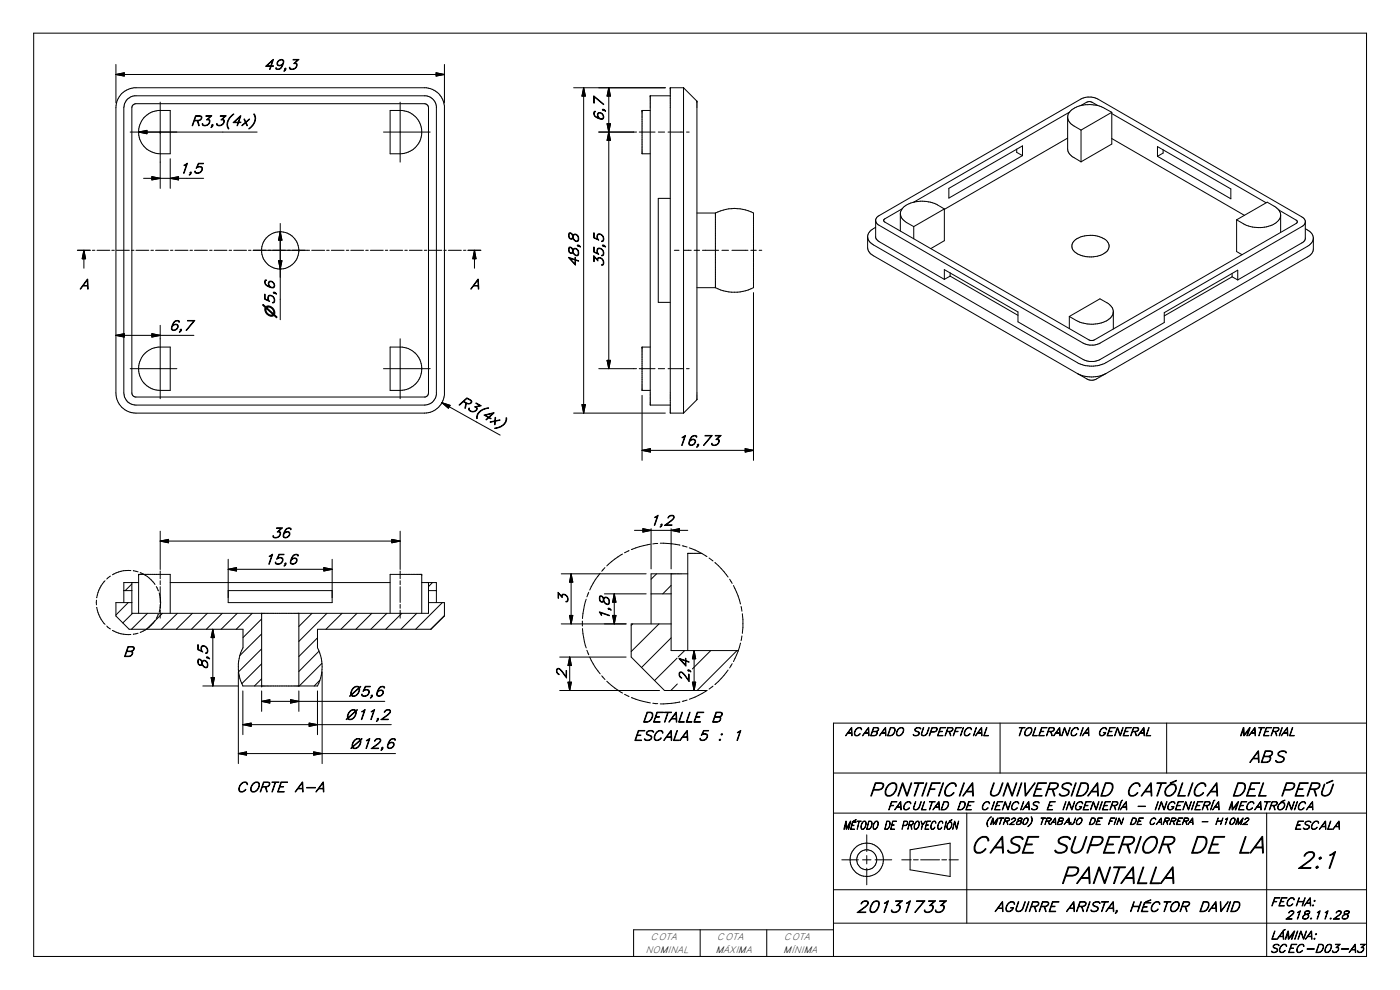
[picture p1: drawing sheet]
<svg xmlns="http://www.w3.org/2000/svg" width="420mm" height="297mm" viewBox="0 0 420 297" stroke-linecap="round" stroke-linejoin="round" font-family="sans-serif">
<g fill="none" stroke="#000" stroke-width=".3">
<path d="M10.1 9.9h400v277.1h-400zM34.8 19.3v11.5M133.4 19.3v11.5M34.8 22.4l2.5-.6v1zM34.8 22.4h98.6M36.5 28.1l1.5-1 2.2-.8h87.8a6 6 0 0 1 5.4 5.4v86.8a6.1 6.1 0 0 1-6 5.5h-86.6a6 6 0 0 1-6-6.1v-85.6a6.2 6.2 0 0 1 1.7-4.2zM38.1 29.9l1-.8 1.2-.4h87.5a3.6 3.6 0 0 1 3.2 3.2v86.5a3.6 3.6 0 0 1-3.6 3.1h-86.6a3.6 3.6 0 0 1-3.6-3.6v-85.6l.2-1.3zM39.1 39.6h38.1M39.8 31.6l1-.5h86.6l.9 .5 .3 .7v85.6l-.3 .8-.6 .4h-87.2l-.5-.2-.4-1v-85.6zM41.6 39.6l2.5-.5v1zM43.2 35.3l1.9-1.5a10.1 10.1 0 0 1 6-.7v13a12.2 12.2 0 0 1-4.8-.3 6.5 6.5 0 0 1-3.1-10.5zM48.1 30.6v25.9"/>
<path d="M115.1 39.6h14M117.1 33.1a10.1 10.1 0 0 1 6 .7 6.5 6.5 0 0 1 3.3 7.3 6.5 6.5 0 0 1-6.3 5h-3zM120.1 30.6v18M130.9 21.8l2.5 .6-2.5 .4zM172.2 26.3h27.5M175.2 26.3l.5 2.5h-1zM175.2 26.3v97.7M179.7 39.6h11.3M182.2 37.1h1l-.5 2.5zM182.2 37.1h1l-1 5h1zM182.7 39.6l.5 2.5h-1zM182.7 26.3l.5 2.5h-1z"/>
<path d="M182.7 26.3v84.3M191.8 39.6h4.8M195.1 33.1h-2.4v13h2.4M197.6 39.6h1.9M200.5 39.6h4.7M201.2 28.7h-6.1v92.8h6.1M205.1 26.3h-3.9v97.7h3.9M205.1 26.3l4.1 4.1v89.5l-4.1 4.1M205.1 26.3v97.7M206 39.6h.8M320.4 35.1l.1 10.2 1.1 1.5 2.8 1.8M321 33.7l-46.9 27"/>
<path d="M324.3 31.7l2.5-1.2 1 .2 1.7 1M324.4 39v9.6M329.5 31.7l1.5 .6 2.7 1.4M329.5 31.7a8.4 8.4 0 0 0-8.7 2.1 2.68 2.68 0 0 0 1.5 4l2.1 1.2M333.7 33.7v9.5l-9.3 5.4M333.7 33.7l-9.3 5.3M333.7 34.1l46.3 26.7M43.1 53.5h18M45.6 53l2.5 .5-2.5 .5zM51.1 53.5l2.5-.5v1zM51.1 47.6v8.9M201.2 59.5h-3.6v31.2h3.6"/>
<path d="M284.8 56.5l22.1-12.7v2.9l-22.1 12.7zM305.1 44.7v1l1.8 1M320.4 41.4l-37 21.4M333.7 41.6l39.8 23M347.4 44l22 12.7v2.9l-22-12.7zM349.1 45v.9l-1.7 1M23.2 75.1h3.9M25.2 75.1l.5 2.5h-1zM25.2 75.1v5.4M27.7 75.1h.8M29.1 75.1h3.9M33.6 75.1h.7"/>
<path d="M35 75.1h3.8M39.4 75.1h.8M40.8 75.1h3.9M45.3 75.1h.7M46.7 75.1h3.8M51.2 75.1h.7M52.5 75.1h3.9M57 75.1h.8M58.4 75.1h3.9M62.9 75.1h.8M64.3 75.1h3.8M68.7 75.1h.8"/>
<path d="M70.1 75.1h3.9M74.6 75.1h.7M76 75.1h16.9M83.6 78.2h1l-.5 2.5zM84.1 69.5l.5 2.6h-1zM84.1 67.1v28.8M93.5 75.1h3.9M98 75.1h.8M99.4 75.1h3.9M103.9 75.1h.8M105.3 75.1h3.8M109.8 75.1h.7"/>
<path d="M111.2 75.1h3.8M115.6 75.1h.8M117 75.1h3.9M121.5 75.1h.7M122.8 75.1h3.9M127.3 75.1h.8M128.7 75.1h3.9M133.2 75.1h.7M134.6 75.1h3.9M139.1 75.1h.7M140.5 75.1h3.8M142.4 75.1l.5 2.5h-1z"/>
<path d="M142.4 75.1v5.4M202.4 75.1h1.4M205.2 75.1h2.3M208.3 75.1h1.7M209.2 63.9h5.5M210.8 75.1h4.9M214.7 63.9v22.4M214.7 63.9a12.4 12.4 0 0 1 11.4 0v22.4a12.5 12.5 0 0 1-11.4 0M216.7 75.1h1.9M219.7 75.1h4.8M225.3 75.1h1.7M227.8 75.1h.8"/>
<path d="M260.4 71l.1 4 .6 .9 1.1 .9 61.2 35.3M260.4 71a3.1 3.1 0 0 0 1.8 2.5l61.2 35.3a9.3 9.3 0 0 0 8.5 0l60.5-34.9a3.1 3.1 0 0 0 1.8-2.5M262.8 68.2a3.5 3.5 0 0 0-2.4 2.8M262.8 66.3l.8 1.1 61.5 35.6a5.4 5.4 0 0 0 5 0l60.9-35.2 .4-.4 .3-.7M270.2 64.2l.5 1.4a9.1 9.1 0 0 0 3.5 2.4M270.8 62.7l-5.3 3-.3 .2v.4l62 35.9 1.3-.2 60.8-35.2v-.5l-.3-.3-5.2-3M274.2 68v3.6M283.4 62.7v9.5l-4.1 2.4M283.4 62.7l-9.2 5.3M283.4 62.7a10.8 10.8 0 0 0-6.5-2.3 7.6 7.6 0 0 0-6.3 2.4l-.4 1.1v5.4M322.1 72.5a7.8 7.8 0 0 1 10.2-.1 2.35 2.35 0 0 1-1.1 3.7 8 8 0 0 1-9.1-1 2.1 2.1 0 0 1 0-2.6zM371.1 66v9.5l1.6 .9"/>
<path d="M383.8 63a10.1 10.1 0 0 0-3.5-2.3l-9.2 5.3M383.8 63l.5 1.4v5.3M384.3 64.8a4.9 4.9 0 0 1-4.2 3.3 10.3 10.3 0 0 1-6.9-.9l-2.1-1.2M391.7 68.6l1.7 1.2 .5 .6 .3 1M394.2 71.4v3.3a2.95 2.95 0 0 1-1.8 2.4l-60.5 35M48.1 97.6v22M209.2 86.3h5.5M226.1 87.8v50.3M283.4 83.8v-2.9l22.1 12.7v3l19.6 11.3a5.4 5.4 0 0 0 5 0l19.3-11.1v-3l22.1-12.7v2.9M283.4 83.8l-20.1-11.7-.5-.9v-5.2l.3-.7 61.3-35.6a5.4 5.4 0 0 1 5.1 0l61.2 35.4 .7 .6 .3 .7v5.3l-.5 .9-19.7 11.4M285.1 82.8l-1.7 1M285.1 81.8v1"/>
<path d="M285.1 82.8l20.4 11.8M320.9 95l9.2-5.3 2.1 1.1a2.86 2.86 0 0 1 1.9 2.9 2.86 2.86 0 0 1-2.1 2.6 10.2 10.2 0 0 1-9-.1zM320.9 95v3.6M334.1 93.5v5.2M369.8 82v1.1M369.8 83.1l1.7 .9M369.8 83.1l-20.4 11.7M34.8 100.6l2.5-.5v1zM34.8 100.6h23.4M39.1 110.6h14M43.2 106.3l.9-.8a8 8 0 0 1 7-1.4v13h-3a6.5 6.5 0 0 1-5.9-3.8 6.5 6.5 0 0 1 1-7zM45.6 100.1l2.5 .5-2.5 .5z"/>
<path d="M115.1 110.6h14M117.1 104.1a8.7 8.7 0 0 1 7 1.4 6.5 6.5 0 0 1 2.1 7.3 6.5 6.5 0 0 1-6.1 4.3h-3zM120.1 101.6v18M179.7 110.6h11.3M182.2 108.1h1l-.5 2.5zM191.8 110.6h4.8M192.7 118.6v19.5M195.1 104.1h-2.4v13h2.4M197.6 110.6h1.9M200.5 110.6h4.7M206 110.6h.8M323.4 112.1l2.8 1.6a2.86 2.86 0 0 0 2.5 .2l3.2-1.8"/>
<path d="M323.4 112.1a9.6 9.6 0 0 0 8.5 0M132.6 120.8l2.5 .8-.5 .9zM132.6 120.8l17.5 9.8M172.2 124h27.5M174.7 121.4h1l-.5 2.6zM192.7 135.1l2.5-.5v1zM192.7 135.1h33.4M223.6 134.6l2.5 .5-2.5 .5zM48.1 159.4v11.5M120.1 159.4v11.5M190.4 159.1h16M192.9 158.6l2.5 .5-2.5 .5z"/>
<path d="M195.4 158.6v12.1M201.4 159.1l2.5-.5v1zM201.4 158.6v12.1M31.5 174.2a9.7 9.7 0 0 0-2.5 5.2M33.1 172.8l-1.1 .9M37.2 177.2h2.4M39.3 171.2h-2.3l-2.1 .7-1.2 .6M39.6 175.2l-2 2M39.6 174.8v9.2h89v-9.2M40 171.2l1.4 .4M41.6 174.8h-4.4v6M42.1 171.8a9.5 9.5 0 0 1 4.4 3.6"/>
<path d="M46.9 176l.6 1.3M47.8 177.9a9.9 9.9 0 0 1 0 5.7M48.1 162.3l2.5-.5v1.1zM48.1 171.3v2.4M48.1 174.2v1.2M48.1 176v4.8M48.1 162.3h72M51.1 174.8h66M68.5 170.8l2.5-.5v1zM68.5 167.8v13h31.2v-13M68.5 177.2h31.2M68.5 170.8h31.2"/>
<path d="M97.2 170.3l2.5 .5-2.5 .5zM117.6 161.8l2.5 .5-2.5 .6zM120.1 171.3v2.4M120.1 174.2v1.2M120.1 176v4.8M126.6 174.8h4.4v6M128.6 177.2h2.4M129.8 174.8l-1.2 1.2M168.4 172.2h25.5M171.4 172.2l.5 2.5h-1zM171.4 172.2v15M175.9 179.8l-.5 1.9-.6 3.9"/>
<path d="M176.7 177.7l-.6 1.4M180.1 172l-1.4 1.9-1.7 3.1M181.4 178.2h12.5M181.6 170.3l-1 1.1M184.4 178.2l.5 2.5h-1.1zM184.4 178.2v9M186.8 166.2l-2.3 1.6-2.4 2M188.8 165.2l-1.3 .7M195.2 163.3l-3.2 .7-2.5 .9M195.4 178.2h6M197.1 172.2l-1.7 1.6M197.4 163.1l-1.5 .1"/>
<path d="M198.2 163l3.4 .2 2.4 .3M201.4 175.6l-2.5 2.6M201.4 172.2v23h20.2M204 163.5v.1M204.8 163.7l1.4 .4M206.4 172.2h-11v15M206.9 164.4l1.7 .6 3.6 2M210.6 166h-4.2v29.2M212.8 167.4l1.2 .9M214.5 168.8l1.9 1.8 2.1 2.5M219 173.8l.7 1.2M220.1 175.7l1.4 3.1 .7 2.4"/>
<path d="M28.9 180.1v1.4M29 182.2a9.8 9.8 0 0 0 2.5 5.1M32 187.8l1.1 .9M33.7 189.1a9.5 9.5 0 0 0 5.6 1.3M38.5 180.8l-3.7 3.7M39.6 180.8h-4.8v4l4 4h34.1v5.6a12.4 12.4 0 0 0 0 11.4h22.4a12.5 12.5 0 0 0 0-11.4v-5.6h34.1l4-4v-4h-4.8M39.8 184l-2.9 2.9M41.4 190l-1.4 .3M41.6 184v-11.7h9.5v11.7M44.3 184l-4.9 4.8M46.5 186.2a9.1 9.1 0 0 1-4.4 3.5M47.5 184.3l-.6 1.3"/>
<path d="M48.1 181.4v1.1M48.1 183.1v2.4M48.8 184l-4.8 4.8M53.2 184l-4.8 4.8M57.7 184l-4.8 4.8M62.2 184l-4.8 4.8M63.9 188.8l.4 2.5h-.9zM63.9 188.8v17M66.7 184l-4.8 4.8M71.2 184l-4.8 4.8M75.7 184l-4.8 4.8M78.5 199.2l-5.9 5.9"/>
<path d="M78.5 194.7l-6.9 6.8M78.5 190.2l-6.5 6.4M78.5 185.7l-5.6 5.6M78.5 184v21.8M89.7 184v21.8M93.6 184l-3.9 4M95.3 191.4l-5.6 5.6M95.7 195.4l-6 6.1M96.6 199.1l-6.8 6.7M98.1 184l-8.4 8.4M102.6 184l-4.8 4.8M107.1 184l-4.8 4.8"/>
<path d="M111.6 184l-4.8 4.8M116.1 184l-4.8 4.8M117.1 184v-11.7h9.5v11.7M120.1 181.4v1.1M120.1 183.1v2.4M120.6 184l-4.8 4.8M125.1 184l-4.8 4.8M132.7 180.8l-8 8M133.4 184.7l-4.2 4.1M168 197.1h19.9M168.4 187.2h19.5M170.9 184.7h1l-.5 2.5z"/>
<path d="M171 197.1l.5 2.6h-1zM171 197.1v10.1M174.8 186.4v1.4M174.8 188.6l.6 3.9 .5 1.9M176.1 195.1l.6 1.4M177 197.1l1.7 3.2 1.4 1.9M183.8 184.7h1.1l-.5 2.5zM189.9 187.2l-.5 .4M197.8 187.2l-8.4 8.3M201.4 191.4l-8.9 8.9M201.4 187.2h-12v9.9l10 10.1h12.8l-3.6 2-1.7 .6M203.2 197.5l-6.8 6.7"/>
<path d="M205.5 195.2l-2 1.9M208.3 195.2l.5 2.5h-1zM208.3 195.2v12M213.3 195.2l-5.5 5.5M219.7 199.1l-.7 1.3M221.2 195.2l-12 12M222.2 193l-.7 2.4-1.4 3.1M222.4 181.9l.3 1.5M222.7 190.8l-.3 1.4M222.8 184.1l.2 1.8-.2 4.1M60.9 205.8h10.5M63.4 203.3h.9l-.4 2.5z"/>
<path d="M71.5 201.6v27.5M72.9 217.4l2.5-.4v.9zM72.9 217.4h44.5M72.9 207.3v13.1M78.5 210.4l2.5-.5v1zM78.5 203.7l-2.1 2.1M78.5 207.3v6.1M78.5 210.4h37M87.2 209.9l2.5 .5-2.5 .5zM89.7 207.3v6.1M92.8 217l2.5 .4-2.5 .5zM95.3 207.3v13.1"/>
<path d="M96 204.1l-1.7 1.7M96.7 201.6v27.5M168 207.2h29.9M170.5 204.7h1l-.5 2.5zM180.6 202.8l1 1.1M182.1 204.4l2.4 2 2.3 1.5M187.5 208.3v.1M187.5 208.4l1.3 .6M189.5 209.3l2.5 .9 3.2 .7M195.9 211l1.5 .1M203.3 205.2l-2 2M204 210.6l-2.4 .4-3.4 .2"/>
<path d="M206.2 210.1l-1.4 .3M207.8 204.7h1l-.5 2.5zM214 205.9l-1.2 .9M218.5 201l-2.1 2.6-1.9 1.8M300.1 217v14.9M350.1 217v14.9M410.1 217h-160v70M71.5 226.1l2.5-.5v1zM71.5 226.1h47.2M94.1 225.6l2.6 .5-2.6 .5zM250.1 231.9h160M250.1 244h160"/>
<path d="M252.6 258h5M258.9 258h2.5M260.1 250.5v5M260.1 256.7v2.5M262.6 258h5M270.6 258h2.9M273.1 255l12-2v10l-12-2zM274.1 258h1.5M276.3 258h5.7M282.6 258h1.5M284.8 258h2.8M290.1 244v33"/>
<path d="M380.1 244v43M210.1 279v8M230.1 279v8M250.1 279h-60v8M250.1 277h160M250.1 267h160M260.1 260.5v5"/>
<circle cx="84.1" cy="75.1" r="5.6"/>
<circle cx="260.1" cy="258" r="5"/>
<circle cx="260.1" cy="258" r="3"/>
</g>
<g fill="#000">
<circle cx="48.1" cy="39.6" r=".15"/>
<circle cx="192.7" cy="33.1" r=".15"/>
<circle cx="195.1" cy="28.7" r=".15"/>
<circle cx="201.2" cy="26.3" r=".15"/>
<circle cx="205.1" cy="26.3" r=".15"/>
<circle cx="209.2" cy="30.4" r=".15"/>
<circle cx="192.7" cy="104.1" r=".15"/>
<circle cx="41.6" cy="172.3" r=".15"/>
<circle cx="126.6" cy="172.3" r=".15"/>
<circle cx="78.5" cy="184" r=".15"/>
<circle cx="78.5" cy="205.8" r=".15"/>
</g>
<g fill="#000">
<path d="M34.8 22.4l2.5-.6v1zM41.6 39.6l2.5-.5v1zM130.9 21.8l2.5 .6-2.5 .4zM175.2 26.3l.5 2.5h-1zM182.2 37.1h1l-.5 2.5zM182.7 26.3l.5 2.5h-1zM45.6 53l2.5 .5-2.5 .5zM51.1 53.5l2.5-.5v1zM182.7 39.6l.5 2.5h-1zM25.2 75.1l.5 2.5h-1zM83.6 78.2h1l-.5 2.5zM84.1 69.5l.5 2.6h-1z"/>
<path d="M142.4 75.1l.5 2.5h-1zM34.8 100.6l2.5-.5v1zM45.6 100.1l2.5 .5-2.5 .5zM182.2 108.1h1l-.5 2.5zM132.6 120.8l2.5 .8-.5 .9zM174.7 121.4h1l-.5 2.6zM192.7 135.1l2.5-.5v1zM223.6 134.6l2.5 .5-2.5 .5zM192.9 158.6l2.5 .5-2.5 .5zM201.4 159.1l2.5-.5v1zM48.1 162.3l2.5-.5v1.1zM68.5 170.8l2.5-.5v1z"/>
<path d="M97.2 170.3l2.5 .5-2.5 .5zM117.6 161.8l2.5 .5-2.5 .6zM171.4 172.2l.5 2.5h-1zM63.9 188.8l.4 2.5h-.9zM170.9 184.7h1l-.5 2.5zM171 197.1l.5 2.6h-1zM183.8 184.7h1.1l-.5 2.5zM184.4 178.2l.5 2.5h-1.1zM208.3 195.2l.5 2.5h-1zM63.4 203.3h.9l-.4 2.5zM72.9 217.4l2.5-.4v.9zM78.5 210.4l2.5-.5v1z"/>
<path d="M87.2 209.9l2.5 .5-2.5 .5zM92.8 217l2.5 .4-2.5 .5zM170.5 204.7h1l-.5 2.5zM207.8 204.7h1l-.5 2.5zM71.5 226.1l2.5-.5v1zM94.1 225.6l2.6 .5-2.6 .5z"/>
</g>
<g font-size="7.1">
<text x="291.1" y="255.9">CASE SUPERIOR DE LA</text>
<text x="389.2" y="260.5">2:1</text>
<text x="318" y="265.1">PANTALLA</text>
</g>
<text font-size="5.7" x="260.6" y="238.8">PONTIFICIA UNIVERSIDAD CATÓLICA DEL PERÚ</text>
<g font-size="5">
<text x="374.9" y="228.8">ABS</text>
<text x="256.9" y="273.8">20131733</text>
</g>
<g font-size="4.3">
<text x="79.1" y="20.8">49,3</text>
<text x="57.1" y="37.7">R3,3(4x)</text>
<text x="181.2" y="36.6" transform="rotate(-90 181.2 36.6)">6,7</text>
<text x="53.6" y="52">1,5</text>
<text x="173.6" y="80.2" transform="rotate(-90 173.6 80.2)">48,8</text>
<text x="181.2" y="80.2" transform="rotate(-90 181.2 80.2)">35,5</text>
<text x="23.9" y="86.7">A</text>
<text x="141.2" y="86.7">A</text>
<text x="50.6" y="99.1">6,7</text>
<text x="137.3" y="121.2" transform="rotate(29 137.3 121.2)">R3(4x)</text>
<text x="203.1" y="133.6">16,73</text>
<text x="81.3" y="161.4">36</text>
<text x="194.8" y="157.6">1,2</text>
<text x="79.2" y="169.3">15,6</text>
<text x="170.5" y="181.2" transform="rotate(-90 170.5 181.2)">3</text>
<text x="182.9" y="186.3" transform="rotate(-90 182.9 186.3)">1,8</text>
<text x="36.9" y="197">B</text>
<text x="62.3" y="201" transform="rotate(-90 62.3 201)">8,5</text>
<text x="170" y="203.7" transform="rotate(-90 170 203.7)">2</text>
<text x="104.5" y="208.9">Ø5,6</text>
<text x="206.8" y="204.8" transform="rotate(-90 206.8 204.8)">2,4</text>
<text x="103.5" y="215.9">Ø11,2</text>
<text x="192.6" y="216.7">DETALLE B</text>
<text x="104.9" y="224.6">Ø12,6</text>
<text x="190" y="222.2">ESCALA 5 : 1</text>
<text x="70.9" y="237.6">CORTE A-A</text>
<text x="298.5" y="273.5">AGUIRRE ARISTA, HÉCTOR DAVID</text>
</g>
<text font-size="4.1" x="82.4" y="95.5" transform="rotate(-90 82.4 95.5)">⌀5,6</text>
<g font-size="3.5">
<text x="253.6" y="220.8">ACABADO SUPERFICIAL</text>
<text x="305" y="220.8">TOLERANCIA GENERAL</text>
<text x="371.9" y="220.8">MATERIAL</text>
<text x="266.3" y="243">FACULTAD DE CIENCIAS E INGENIERÍA</text>
<text x="340.7" y="243">- INGENIERÍA MECATRÓNICA</text>
<text x="253" y="248.8">MÉTODO DE PROYECCIÓN</text>
<text x="388.3" y="248.8">ESCALA</text>
<text x="381.2" y="271.8">FECHA:</text>
<text x="385.7" y="275.8">218.11.28</text>
<text x="381.2" y="281.8">LÁMINA:</text>
<text x="381" y="285.8">SCEC-D03-A3</text>
</g>
<g font-size="2.9">
<text x="193.7" y="285.8">NOMINAL</text>
<text x="195.2" y="282.2">COTA</text>
<text x="214.7" y="285.8">MÁXIMA</text>
<text x="215.2" y="282.2">COTA</text>
<text x="235.1" y="285.8">MÍNIMA</text>
<text x="235.2" y="282.2">COTA</text>
</g>
<g font-size="2.8">
<text x="295.6" y="247.4">(MTR280) TRABAJO DE FIN DE CARRERA</text>
<text x="360.1" y="247.4">- H10M2</text>
</g>
</svg>
